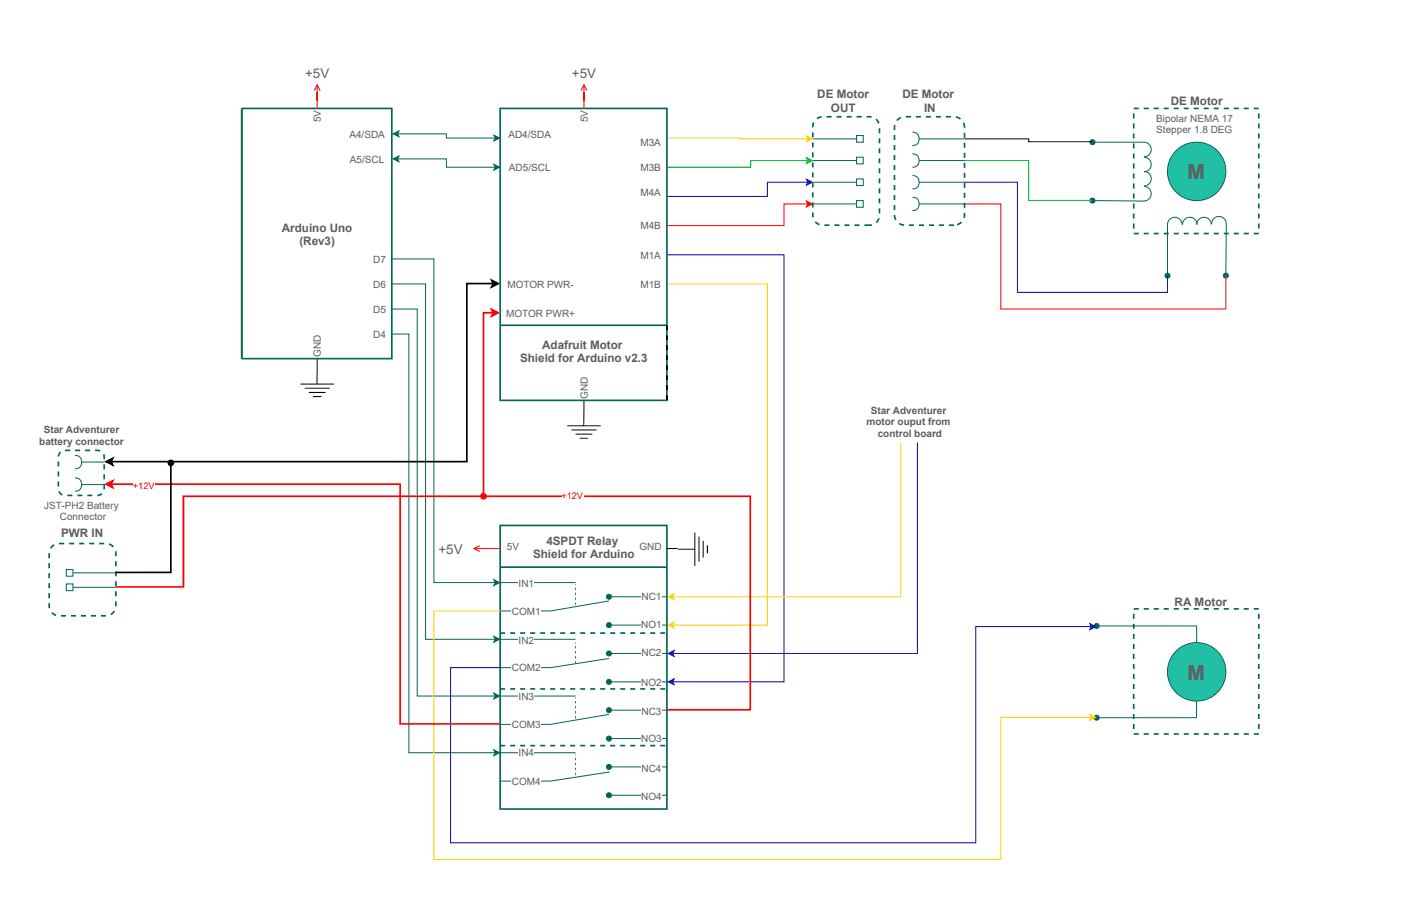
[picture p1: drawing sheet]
<svg xmlns="http://www.w3.org/2000/svg" width="432mm" height="279mm" viewBox="0 0 432 279" stroke-linecap="round" stroke-linejoin="round" font-family="sans-serif">
<path d="M119.4 78.8h12.7v98.5h18.7" fill="none" stroke="#006658" stroke-width=".3"/>
<path d="M150.4 176.4l1.8 .9-1.8 .9 .4-.9z" fill="#006658"/>
<path d="M119.4 86.4h10.2v108.2h21.2M150.4 176.4l1.8 .9-1.8 .9 .4-.9z" fill="none" stroke="#006658" stroke-width=".3"/>
<path d="M150.4 193.7l1.8 .9-1.8 .9 .4-.9z" fill="#006658"/>
<path d="M119.4 94.1h7.7v117.7h23.7M150.4 193.7l1.8 .9-1.8 .9 .4-.9z" fill="none" stroke="#006658" stroke-width=".3"/>
<path d="M150.4 210.9l1.8 .9-1.8 .9 .4-.9z" fill="#006658"/>
<path d="M119.4 101.7h5.1v127.4h26.3M150.4 210.9l1.8 .9-1.8 .9 .4-.9z" fill="none" stroke="#006658" stroke-width=".3"/>
<path d="M150.4 228.2l1.8 .9-1.8 .9 .4-.9z" fill="#006658"/>
<path d="M121.1 40.7h14.8v1.3h14.9M150.4 228.2l1.8 .9-1.8 .9 .4-.9z" fill="none" stroke="#006658" stroke-width=".3"/>
<path d="M119.7 40.7l1.8-.8-.4 .8 .4 .9z" fill="#006658"/>
<path d="M119.7 40.7l1.8-.8-.4 .8 .4 .9z" fill="none" stroke="#006658" stroke-width=".3"/>
<path d="M150.4 41.1l1.8 .9-1.8 .9 .4-.9z" fill="#006658"/>
<path d="M121.1 48.4h14.8v2.5h14.9M150.4 41.1l1.8 .9-1.8 .9 .4-.9z" fill="none" stroke="#006658" stroke-width=".3"/>
<path d="M119.7 48.4l1.8-.9-.4 .9 .4 .8z" fill="#006658"/>
<path d="M119.7 48.4l1.8-.9-.4 .9 .4 .8z" fill="none" stroke="#006658" stroke-width=".3"/>
<path d="M150.4 50l1.8 .9-1.8 .9 .4-.9z" fill="#006658"/>
<path d="M150.4 50l1.8 .9-1.8 .9 .4-.9z" fill="none" stroke="#006658" stroke-width=".3"/>
<path d="M73.6 33h45.7v76.2h-45.7z" fill="none" stroke="#006658" stroke-width=".51"/>
<path d="M203.2 42l42.8 .3" fill="none" stroke="#fcd303" stroke-width=".3"/>
<path d="M245.6 41.4l1.7 .9-1.7 .9 .4-.9z" fill="#fcd303"/>
<path d="M245.6 41.4l1.7 .9-1.7 .9 .4-.9z" fill="none" stroke="#fcd303" stroke-width=".3"/>
<path d="M246 48.9h-17.4v2h-25.4" fill="none" stroke="#00bd00" stroke-width=".3"/>
<path d="M245.6 48l1.7 .9-1.7 .9 .4-.9z" fill="#00bd00"/>
<path d="M245.6 48l1.7 .9-1.7 .9 .4-.9z" fill="none" stroke="#00bd00" stroke-width=".3"/>
<path d="M246 55.5h-12.3v4.3h-30.5" fill="none" stroke="#00c" stroke-width=".3"/>
<path d="M245.6 54.6l1.7 .9-1.7 .9 .4-.9z" fill="#00c"/>
<path d="M245.6 54.6l1.7 .9-1.7 .9 .4-.9z" fill="none" stroke="#00c" stroke-width=".3"/>
<path d="M246 62.1h-7.3v6.6h-35.5" fill="none" stroke="#f00" stroke-width=".3"/>
<path d="M245.6 61.2l1.7 .9-1.7 .9 .4-.9z" fill="#f00"/>
<path d="M245.6 61.2l1.7 .9-1.7 .9 .4-.9z" fill="none" stroke="#f00" stroke-width=".3"/>
<path d="M152.3 99v-66h50.8v66M152.3 99v22.8h50.8v-22.8M152.3 99h50.8" fill="none" stroke="#006658" stroke-width=".51"/>
<path d="M202.8 99h.5v1.5h-.5zM202.8 102h.5v1.6h-.5zM202.8 105.1h.5v1.5h-.5zM202.8 108.1h.5v1.6h-.5zM202.8 111.2h.5v1.5h-.5zM202.8 114.2h.5v1.6h-.5zM202.8 117.3h.5v1.5h-.5zM202.8 120.3h.5v1.5h-.5z" fill="#000"/>
<path d="M348.3 32.7h1.5v.6h-1.5zM351.3 32.7h1.6v.6h-1.6zM354.4 32.7h1.5v.6h-1.5zM357.4 32.7h1.5v.6h-1.5zM360.5 32.7h1.5v.6h-1.5zM363.5 32.7h1.5v.6h-1.5zM366.6 32.7h1.5v.6h-1.5zM369.6 32.7h1.5v.6h-1.5zM372.7 32.7h1.5v.6h-1.5zM375.7 32.7h1.5v.6h-1.5zM378.7 32.7h1.6v.6h-1.6zM381.8 32.7h1.5v.6h-1.5zM383.1 34.5h.5v1.5h-.5zM383.1 37.6h.5v1.5h-.5zM383.1 40.6h.5v1.5h-.5zM383.1 43.7h.5v1.5h-.5zM383.1 46.7h.5v1.5h-.5zM383.1 49.8h.5v1.5h-.5zM383.1 52.8h.5v1.5h-.5zM383.1 55.8h.5v1.6h-.5zM383.1 58.9h.5v1.5h-.5zM383.1 61.9h.5v1.6h-.5zM383.1 65h.5v1.5h-.5zM383.1 68h.5v1.6h-.5zM381.8 70.8h1.5v.5h-1.5zM378.7 70.8h1.6v.5h-1.6zM375.7 70.8h1.5v.5h-1.5zM372.7 70.8h1.5v.5h-1.5zM369.6 70.8h1.5v.5h-1.5zM366.6 70.8h1.5v.5h-1.5zM363.5 70.8h1.5v.5h-1.5zM360.5 70.8h1.5v.5h-1.5zM357.4 70.8h1.5v.5h-1.5zM354.4 70.8h1.5v.5h-1.5zM351.3 70.8h1.6v.5h-1.6zM348.3 70.8h1.5v.5h-1.5zM345.2 70.8h1.6v.5h-1.6zM345 68h.5v1.6h-.5zM345 65h.5v1.5h-.5zM345 61.9h.5v1.6h-.5zM345 58.9h.5v1.5h-.5zM345 55.8h.5v1.6h-.5zM345 52.8h.5v1.5h-.5zM345 49.8h.5v1.5h-.5zM345 46.7h.5v1.5h-.5zM345 43.7h.5v1.5h-.5zM345 40.6h.5v1.5h-.5zM345 37.6h.5v1.5h-.5zM345 34.5h.5v1.5h-.5zM345.2 32.7h1.6v.6h-1.6z" fill="#006658"/>
<circle cx="364.4" cy="52.2" r="8.9" fill="#21c0a5"/>
<g fill="none" stroke="#006658" stroke-width=".3">
<path d="M360 68.3a2.22 2.22 0 0 0-2.3-2.2 2.22 2.22 0 0 0-2.2 2.3v14.7M364.5 68.3a2.22 2.22 0 0 0-2.2-2.2 2.22 2.22 0 0 0-2.2 2.3M368.8 68.3a2.22 2.22 0 0 0-2.2-2.2 2.22 2.22 0 0 0-2.2 2.3M373.4 68.1a2.22 2.22 0 0 0-2.2-2.2 2.22 2.22 0 0 0-2.2 2.2"/>
<circle cx="364.4" cy="52.2" r="8.9"/>
</g>
<circle cx="355.5" cy="83.9" r=".76" fill="#006658"/>
<g fill="none" stroke="#006658" stroke-width=".3">
<path d="M373.4 68l-.1 15.1"/>
<circle cx="355.5" cy="83.9" r=".76"/>
</g>
<circle cx="373.3" cy="83.9" r=".76" fill="#006658"/>
<g fill="none" stroke="#006658" stroke-width=".3">
<path d="M333.4 43.3h14.9M348.3 56.7a2.22 2.22 0 0 1 2.3 2.2 2.22 2.22 0 0 1-2.2 2.3M348.3 52.2a2.22 2.22 0 0 1 2.3 2.2 2.22 2.22 0 0 1-2.2 2.2M348.3 47.9a2.22 2.22 0 0 1 2.3 2.1 2.22 2.22 0 0 1-2.2 2.3M348.3 43.3a2.22 2.22 0 0 1 2.3 2.2 2.22 2.22 0 0 1-2.2 2.2"/>
<circle cx="373.3" cy="83.9" r=".76"/>
</g>
<circle cx="332.7" cy="43.3" r=".76" fill="#006658"/>
<g fill="none" stroke="#006658" stroke-width=".3">
<path d="M333.4 61.1l15 .1"/>
<circle cx="332.7" cy="43.3" r=".76"/>
</g>
<circle cx="332.7" cy="61.1" r=".76" fill="#006658"/>
<g fill="none" stroke="#006658" stroke-width=".3">
<path d="M185.4 182.9l-17.7 3h-15.3"/>
<circle cx="332.7" cy="61.1" r=".76"/>
</g>
<path d="M293.8 42.3h19.5v.8h19.4" fill="none" stroke="#000" stroke-width=".3"/>
<path d="M293.8 48.9h19.5v12.1h19.4" fill="none" stroke="#00bd00" stroke-width=".3"/>
<path d="M293.8 55.5h16v33.5h45.7v-5.1" fill="none" stroke="#00c" stroke-width=".3"/>
<path d="M293.8 62.1h10.9v32h68.6v-10.2" fill="none" stroke="#f00" stroke-width=".3"/>
<path d="M152.3 172.6v-12.7h50.8v12.7M152.3 172.6v73.6h50.8v-73.6M152.3 172.6h50.8" fill="none" stroke="#006658" stroke-width=".51"/>
<path d="M155.9 184.3h8.8v3.5h-8.8z" fill="#fff"/>
<path d="M185.4 200.4l-17.7 2.8h-15.3" fill="none" stroke="#006658" stroke-width=".3"/>
<path d="M155.9 201.6h8.8v3.5h-8.8z" fill="#fff"/>
<path d="M185.4 217.4l-17.7 3.1h-15.3" fill="none" stroke="#006658" stroke-width=".3"/>
<path d="M155.9 218.8h8.8v3.6h-8.8z" fill="#fff"/>
<path d="M185.7 234.9l-18 2.8h-15.3" fill="none" stroke="#006658" stroke-width=".3"/>
<path d="M155.9 236.1h8.8v3.5h-8.8z" fill="#fff"/>
<path d="M186.2 181.6h17" fill="none" stroke="#006658" stroke-width=".3"/>
<circle cx="185.4" cy="181.6" r=".76" fill="#006658"/>
<circle cx="185.4" cy="181.6" r=".76" fill="none" stroke="#006658" stroke-width=".3"/>
<path d="M195.5 179.7h6.1v3.6h-6.1z" fill="#fff"/>
<path d="M186.2 190.3h17" fill="none" stroke="#006658" stroke-width=".3"/>
<circle cx="185.4" cy="190.3" r=".76" fill="#006658"/>
<circle cx="185.4" cy="190.3" r=".76" fill="none" stroke="#006658" stroke-width=".3"/>
<path d="M195.2 188.4h6.4v3.5h-6.4z" fill="#fff"/>
<path d="M186.2 198.9h17" fill="none" stroke="#006658" stroke-width=".3"/>
<circle cx="185.4" cy="198.9" r=".76" fill="#006658"/>
<circle cx="185.4" cy="198.9" r=".76" fill="none" stroke="#006658" stroke-width=".3"/>
<path d="M195.5 196.7h6.1v3.6h-6.1z" fill="#fff"/>
<path d="M186.2 207.5h17" fill="none" stroke="#006658" stroke-width=".3"/>
<circle cx="185.4" cy="207.5" r=".76" fill="#006658"/>
<circle cx="185.4" cy="207.5" r=".76" fill="none" stroke="#006658" stroke-width=".3"/>
<path d="M195.2 206.1h6.4v3.6h-6.4z" fill="#fff"/>
<path d="M186.2 216.2h17" fill="none" stroke="#006658" stroke-width=".3"/>
<circle cx="185.4" cy="216.2" r=".76" fill="#006658"/>
<circle cx="185.4" cy="216.2" r=".76" fill="none" stroke="#006658" stroke-width=".3"/>
<path d="M195.5 214.8h6.1v3.5h-6.1z" fill="#fff"/>
<path d="M186.2 224.8h17" fill="none" stroke="#006658" stroke-width=".3"/>
<circle cx="185.4" cy="224.8" r=".76" fill="#006658"/>
<circle cx="185.4" cy="224.8" r=".76" fill="none" stroke="#006658" stroke-width=".3"/>
<path d="M195.2 223.1h6.4v3.6h-6.4z" fill="#fff"/>
<path d="M186.2 233.4h17" fill="none" stroke="#006658" stroke-width=".3"/>
<circle cx="185.4" cy="233.4" r=".76" fill="#006658"/>
<circle cx="185.4" cy="233.4" r=".76" fill="none" stroke="#006658" stroke-width=".3"/>
<path d="M195.5 232h6.1v3.6h-6.1z" fill="#fff"/>
<path d="M186.2 242h17" fill="none" stroke="#006658" stroke-width=".3"/>
<circle cx="185.4" cy="242" r=".76" fill="#006658"/>
<circle cx="185.4" cy="242" r=".76" fill="none" stroke="#006658" stroke-width=".3"/>
<path d="M195.2 240.7h6.4v3.5h-6.4z" fill="#fff"/>
<path d="M152.4 177.3h22.9" fill="none" stroke="#006658" stroke-width=".3"/>
<path d="M157.9 175.9h4.8v3.6h-4.8z" fill="#fff"/>
<path d="M175.2 183.4h.2v.8h-.2zM175.2 181.9h.2v.7h-.2zM175.2 180.4h.2v.7h-.2zM175.2 178.8h.2v.8h-.2zM175.2 177.8h.2v.3h-.2z" fill="#006658"/>
<path d="M152.4 194.6h22.9" fill="none" stroke="#006658" stroke-width=".3"/>
<path d="M157.9 193.2h4.8v3.5h-4.8z" fill="#fff"/>
<path d="M152.4 211.8h22.9" fill="none" stroke="#006658" stroke-width=".3"/>
<path d="M157.9 210.2h4.8v3.5h-4.8z" fill="#fff"/>
<path d="M152.4 229.1h22.9" fill="none" stroke="#006658" stroke-width=".3"/>
<path d="M157.9 227.5h4.8v3.5h-4.8z" fill="#fff"/>
<g fill="#006658">
<path d="M175.2 201.2h.2v.7h-.2zM175.2 199.7h.2v.7h-.2zM175.2 198.1h.2v.8h-.2zM175.2 196.6h.2v.8h-.2zM175.2 195.6h.2v.2h-.2z"/>
<path d="M175.2 217.9h.2v.8h-.2zM175.2 216.4h.2v.8h-.2zM175.2 214.9h.2v.7h-.2zM175.2 213.4h.2v.7h-.2zM175.2 212.3h.2v.3h-.2z"/>
<path d="M175.2 235.2h.2v.8h-.2zM175.2 233.7h.2v.7h-.2zM175.2 232.1h.2v.8h-.2zM175.2 230.6h.2v.8h-.2zM175.2 229.6h.2v.3h-.2z"/>
<path d="M152.3 209.4h1.5v.5h-1.5zM155.4 209.4h1.5v.5h-1.5zM158.4 209.4h1.5v.5h-1.5zM161.4 209.4h1.6v.5h-1.6zM164.5 209.4h1.5v.5h-1.5zM167.5 209.4h1.6v.5h-1.6zM170.6 209.4h1.5v.5h-1.5zM173.6 209.4h1.6v.5h-1.6zM176.7 209.4h1.5v.5h-1.5zM179.7 209.4h1.5v.5h-1.5zM182.8 209.4h1.5v.5h-1.5zM185.8 209.4h1.5v.5h-1.5zM188.9 209.4h1.5v.5h-1.5zM191.9 209.4h1.5v.5h-1.5zM195 209.4h1.5v.5h-1.5zM198 209.4h1.5v.5h-1.5zM201 209.4h1.6v.5h-1.6z"/>
<path d="M152.3 226.7h1.5v.5h-1.5zM155.4 226.7h1.5v.5h-1.5zM158.4 226.7h1.5v.5h-1.5zM161.4 226.7h1.6v.5h-1.6zM164.5 226.7h1.5v.5h-1.5zM167.5 226.7h1.6v.5h-1.6zM170.6 226.7h1.5v.5h-1.5zM173.6 226.7h1.6v.5h-1.6zM176.7 226.7h1.5v.5h-1.5zM179.7 226.7h1.5v.5h-1.5zM182.8 226.7h1.5v.5h-1.5zM185.8 226.7h1.5v.5h-1.5zM188.9 226.7h1.5v.5h-1.5zM191.9 226.7h1.5v.5h-1.5zM195 226.7h1.5v.5h-1.5zM198 226.7h1.5v.5h-1.5zM201 226.7h1.6v.5h-1.6z"/>
<path d="M152.3 192.4h1.5v.5h-1.5zM155.4 192.4h1.5v.5h-1.5zM158.4 192.4h1.5v.5h-1.5zM161.4 192.4h1.6v.5h-1.6zM164.5 192.4h1.5v.5h-1.5zM167.5 192.4h1.6v.5h-1.6zM170.6 192.4h1.5v.5h-1.5zM173.6 192.4h1.6v.5h-1.6zM176.7 192.4h1.5v.5h-1.5zM179.7 192.4h1.5v.5h-1.5zM182.8 192.4h1.5v.5h-1.5zM185.8 192.4h1.5v.5h-1.5zM188.9 192.4h1.5v.5h-1.5zM191.9 192.4h1.5v.5h-1.5zM195 192.4h1.5v.5h-1.5zM198 192.4h1.5v.5h-1.5zM201 192.4h1.6v.5h-1.6z"/>
</g>
<path d="M95.7 27.6l.9-1.8 .9 1.8M96.6 26.1v7M176.9 27.6l.9-1.8 .9 1.8M177.8 26.1v7M144.6 167h7.8M146.1 166.1l-1.8 .9 1.8 .8" fill="none" stroke="#f00" stroke-width=".3"/>
<path d="M91.5 116.9h10.2M92.8 118.2h7.6M94.1 119.4h5M96.6 109.3l-.1 7.6M95.3 120.7h2.6" fill="none" stroke="#000" stroke-width=".3"/>
<circle cx="364.4" cy="204.5" r="8.9" fill="#21c0a5"/>
<g fill="none" stroke="#006658" stroke-width=".3">
<path d="M334.7 190.5h29.7v5.1"/>
<circle cx="364.4" cy="204.5" r="8.9"/>
</g>
<circle cx="333.9" cy="190.5" r=".76" fill="#006658"/>
<g fill="none" stroke="#006658" stroke-width=".3">
<path d="M334.7 218.4h29.7M364.3 213.4v5"/>
<circle cx="333.9" cy="190.5" r=".76"/>
</g>
<circle cx="333.9" cy="218.4" r=".76" fill="#006658"/>
<circle cx="333.9" cy="218.4" r=".76" fill="none" stroke="#006658" stroke-width=".3"/>
<path d="M348.3 185.1h1.5v.5h-1.5zM351.3 185.1h1.6v.5h-1.6zM354.4 185.1h1.5v.5h-1.5zM357.4 185.1h1.5v.5h-1.5zM360.5 185.1h1.5v.5h-1.5zM363.5 185.1h1.5v.5h-1.5zM366.6 185.1h1.5v.5h-1.5zM369.6 185.1h1.5v.5h-1.5zM372.7 185.1h1.5v.5h-1.5zM375.7 185.1h1.5v.5h-1.5zM378.7 185.1h1.6v.5h-1.6zM381.8 185.1h1.5v.5h-1.5zM383.1 186.8h.5v1.6h-.5zM383.1 189.9h.5v1.5h-.5zM383.1 192.9h.5v1.5h-.5zM383.1 196h.5v1.5h-.5zM383.1 199h.5v1.5h-.5zM383.1 202.1h.5v1.5h-.5zM383.1 205.1h.5v1.5h-.5zM383.1 208.2h.5v1.5h-.5zM383.1 211.2h.5v1.5h-.5zM383.1 214.2h.5v1.6h-.5zM383.1 217.3h.5v1.5h-.5zM383.1 220.3h.5v1.6h-.5zM381.8 223.1h1.5v.5h-1.5zM378.7 223.1h1.6v.5h-1.6zM375.7 223.1h1.5v.5h-1.5zM372.7 223.1h1.5v.5h-1.5zM369.6 223.1h1.5v.5h-1.5zM366.6 223.1h1.5v.5h-1.5zM363.5 223.1h1.5v.5h-1.5zM360.5 223.1h1.5v.5h-1.5zM357.4 223.1h1.5v.5h-1.5zM354.4 223.1h1.5v.5h-1.5zM351.3 223.1h1.6v.5h-1.6zM348.3 223.1h1.5v.5h-1.5zM345.2 223.1h1.6v.5h-1.6zM345 220.3h.5v1.6h-.5zM345 217.3h.5v1.5h-.5zM345 214.2h.5v1.6h-.5zM345 211.2h.5v1.5h-.5zM345 208.2h.5v1.5h-.5zM345 205.1h.5v1.5h-.5zM345 202.1h.5v1.5h-.5zM345 199h.5v1.5h-.5zM345 196h.5v1.5h-.5zM345 192.9h.5v1.5h-.5zM345 189.9h.5v1.5h-.5zM345 186.8h.5v1.6h-.5zM345.2 185.1h1.6v.5h-1.6z" fill="#006658"/>
<path d="M152.4 185.9h-20.3v75.7h172.6v-43.3h27.6" fill="none" stroke="#fcd303" stroke-width=".3"/>
<path d="M331.9 217.4l1.8 .9-1.8 .9 .4-.9z" fill="#fcd303"/>
<path d="M331.9 217.4l1.8 .9-1.8 .9 .4-.9z" fill="none" stroke="#fcd303" stroke-width=".3"/>
<path d="M332.3 190.7h-35.2v65.8h-159.9v-53.3h15.2" fill="none" stroke="#00c" stroke-width=".3"/>
<path d="M331.9 189.8l1.8 .9-1.8 .9 .4-.9z" fill="#00c"/>
<path d="M331.9 189.8l1.8 .9-1.8 .9 .4-.9z" fill="none" stroke="#00c" stroke-width=".3"/>
<path d="M203.2 86.4h30.5v103.9h-28.9" fill="none" stroke="#fcd303" stroke-width=".3"/>
<path d="M203.5 190.3l1.8-.9-.5 .9 .5 .8z" fill="#fcd303"/>
<path d="M203.5 190.3l1.8-.9-.5 .9 .5 .8z" fill="none" stroke="#fcd303" stroke-width=".3"/>
<path d="M203.2 77.6h35.5v129.9h-33.9" fill="none" stroke="#00c" stroke-width=".3"/>
<path d="M203.5 207.5l1.8-.9-.5 .9 .5 .9z" fill="#00c"/>
<path d="M203.5 207.5l1.8-.9-.5 .9 .5 .9z" fill="none" stroke="#00c" stroke-width=".3"/>
<path d="M274.3 134.7v46.9h-69.5" fill="none" stroke="#fcd303" stroke-width=".3"/>
<path d="M203.5 181.6l1.8-.9-.5 .9 .5 .9z" fill="#fcd303"/>
<path d="M203.5 181.6l1.8-.9-.5 .9 .5 .9z" fill="none" stroke="#fcd303" stroke-width=".3"/>
<path d="M279.4 134.7v64.2h-74.6" fill="none" stroke="#00c" stroke-width=".3"/>
<path d="M203.5 198.9l1.8-.9-.5 .9 .5 .9z" fill="#00c"/>
<path d="M203.5 198.9l1.8-.9-.5 .9 .5 .9z" fill="none" stroke="#00c" stroke-width=".3"/>
<path d="M172.7 129.6h10.2M174 130.9h7.6M175.3 132.1h5.1M176.6 133.4h2.5M177.8 122l-.1 7.6M203.2 167h3.2M206.5 167.2h5.1M211.6 162.1v10.1M212.9 163.4v7.6M214.1 164.6v5.1M215.4 165.9v2.5" fill="none" stroke="#000" stroke-width=".3"/>
<path d="M149.7 85.3l2 1-2 1 .5-1zM150.2 86.3h-8v54.2h-108.4M32.3 140.5l2-1-.5 1 .5 1z" fill="none" stroke="#000" stroke-width=".51"/>
<path d="M149.7 85.3l2 1-2 1 .5-1zM32.3 140.5l2-1-.5 1 .5 1z" fill="#000"/>
<path d="M33.8 147.4h88v72.9h30.5" fill="none" stroke="#f00" stroke-width=".51"/>
<path d="M32.3 147.4l2-1.1-.5 1.1 .5 1z" fill="#f00"/>
<path d="M32.3 147.4l2-1.1-.5 1.1 .5 1z" fill="none" stroke="#f00" stroke-width=".51"/>
<path d="M40.6 146.2h6.6v3.3h-6.6z" fill="#fff"/>
<path d="M21.1 165.2h1.5v.5h-1.5zM24.1 165.2h1.5v.5h-1.5zM27.2 165.2h1.5v.5h-1.5zM30.2 165.2h1.5v.5h-1.5zM33.3 165.4l1.4 .9-.4 .3-1.1-.8zM35 167.9l.5-.2v1.6h-.5zM35 170.8h.5v1.5h-.5zM35 173.9h.5v1.5h-.5zM35 176.9h.5v1.5h-.5zM35 180h.5v1.5h-.5zM35 183h.5v1.5h-.5zM33.6 186.8l1-1 .4 .3-1.1 1.2zM30.7 187.2h1.6v.5h-1.6zM27.7 187.2h1.5v.5h-1.5zM24.7 187.2h1.5v.5h-1.5zM21.6 187.2h1.5v.5h-1.5zM18.6 187.2h1.5v.5h-1.5zM15.6 186.6l.4-.3 1.1 .7-.1 .5zM14.7 183.6h.5l.1 1.4-.5 .1zM14.7 180.5h.5v1.6h-.5zM14.7 177.5h.5v1.5h-.5zM14.7 174.4h.5v1.6h-.5zM14.7 171.4h.5v1.5h-.5zM14.7 168.3l.5 .1v1.5h-.5zM15.7 166.1l.7-.5 .2 .5-1 .9-.4-.2zM18 165.2h1.5v.5h-1.5z" fill="#006658"/>
<path d="M20.2 173.3h2v2.1h-2zM20.2 177.7h2v2.1h-2zM22.2 174.4h13.2M22.2 178.8h13.2" fill="none" stroke="#006658" stroke-width=".3"/>
<g fill="none" stroke="#000" stroke-width=".51">
<path d="M52 141.6v32.6h-16.7"/>
<circle cx="52" cy="140.9" r=".76"/>
</g>
<circle cx="52" cy="140.9" r=".76" fill="#000"/>
<path d="M150.2 95.2h-3v55.8h-91.4v27.6h-20.5" fill="none" stroke="#f00" stroke-width=".51"/>
<path d="M149.7 94.2l2 1-2 1 .5-1z" fill="#f00"/>
<path d="M149.7 94.2l2 1-2 1 .5-1z" fill="none" stroke="#f00" stroke-width=".51"/>
<path d="M285.9 68.3h1.6v.5h-1.6zM282.9 68.3h1.5v.5h-1.5zM279.8 68.3h1.6v.5h-1.6zM276.8 68.3h1.5v.5h-1.5zM274 67.8l1.3 .5v.5l-1.6-.6zM272.1 65.5l.5-.1 .4 1.4-.4 .2zM272.1 62.4h.5v1.5h-.5zM272.1 59.4h.5v1.5h-.5zM272.1 56.3h.5v1.5h-.5zM272.1 53.3h.5v1.5h-.5zM272.1 50.2h.5v1.6h-.5zM272.1 47.2h.5v1.5h-.5zM272.1 44.1h.5v1.6h-.5zM272.1 41.1h.5v1.5h-.5zM272.2 38l.5 .1-.1 1.5h-.5zM273.2 36.2l1.1-.7 .2 .5-1.2 .8-.4-.3zM275.9 35.3h1.5v.5h-1.5zM278.9 35.3h1.5v.5h-1.5zM281.9 35.3h1.6v.5h-1.6zM285 35.3h1.5v.5h-1.5zM288 35.3h1.6v.5h-1.6zM291.1 35.3l1.5 .7-.3 .4-1.3-.6zM293.2 37.5l.4-.2 .4 1.6h-.5zM293.5 40.4h.5v1.5h-.5zM293.5 43.5h.5v1.5h-.5zM293.5 46.5h.5v1.5h-.5zM293.5 49.6h.5v1.5h-.5zM293.5 52.6h.5v1.5h-.5zM293.5 55.6h.5v1.6h-.5zM293.5 58.7h.5v1.5h-.5zM293.5 61.7h.5v1.6h-.5zM293.5 64.8h.5l-.2 1.6-.5-.2zM291.4 68.2l1.2-.8 .4 .4-1.5 .8zM289 68.3h1.5v.5h-1.5z" fill="#006658"/>
<path d="M277.8 53.4a2.03 2.03 0 0 1 2.1 2.1 2.03 2.03 0 0 1-2.1 2M277.8 46.8a2.03 2.03 0 0 1 2.1 2.1 2.03 2.03 0 0 1-2.1 2M277.8 40.2a2.03 2.03 0 0 1 2.1 2.1 2.03 2.03 0 0 1-2.1 2M279.9 55.5h13.9M279.9 48.9h13.9M279.9 42.3h13.9M277.8 60a2.03 2.03 0 0 1 2.1 2.1 2.03 2.03 0 0 1-2.1 2M279.9 62.1h13.9" fill="none" stroke="#006658" stroke-width=".3"/>
<path d="M260.2 68.3h1.5v.5h-1.5zM257.2 68.3h1.5v.5h-1.5zM254.1 68.3h1.5v.5h-1.5zM251.1 68.3h1.5v.5h-1.5zM248.1 67.7l.4-.3 1.1 .7-.1 .5zM247.3 64.7h.5v1.4l-.5 .1zM247.3 61.6h.5v1.5h-.5zM247.3 58.6h.5v1.5h-.5zM247.3 55.5h.5v1.5h-.5zM247.3 52.5h.5v1.5h-.5zM247.3 49.4h.5v1.6h-.5zM247.3 46.4h.5v1.5h-.5zM247.3 43.3h.5v1.6h-.5zM247.3 40.3h.5v1.5h-.5zM247.6 37.2l.4 .2-.2 1.4h-.5zM248.6 35.9l1.6-.6v.5l-1.3 .5zM251.7 35.3h1.5v.5h-1.5zM254.8 35.3h1.5v.5h-1.5zM257.8 35.3h1.5v.5h-1.5zM260.8 35.3h1.6v.5h-1.6zM263.9 35.3l1.5 .1-.1 .5-1.4-.1zM266.9 36.1l1 1.4-.5 .1-.8-1.1zM267.6 39h.5v1.6h-.5zM267.6 42.1h.5v1.5h-.5zM267.6 45.1h.5v1.6h-.5zM267.6 48.2h.5v1.5h-.5zM267.6 51.2h.5v1.6h-.5zM267.6 54.3h.5v1.5h-.5zM267.6 57.3h.5v1.5h-.5zM267.6 60.4h.5v1.5h-.5zM267.6 63.4h.5v1.5h-.5zM267.4 66.4l.5 .1-.9 1.4-.3-.4zM263.2 68.3l2.2-.1 .1 .5-2.3 .1z" fill="#006658"/>
<path d="M247.6 55.5h13.2M247.6 48.9h13.2M247.6 42.3h13.2M260.8 54.5h2.1v2h-2.1zM260.8 47.9h2.1v2h-2.1zM260.8 41.3h2.1v2h-2.1zM247.6 62.1h13.2M260.8 61.1h2.1v2h-2.1z" fill="none" stroke="#006658" stroke-width=".3"/>
<path d="M22.9 136.8h1.5v.5h-1.5zM25.9 136.8h1.5v.5h-1.5zM29 136.8l1.6 .2-.2 .5-1.4-.2zM31.3 138.4l.5-.2 .2 1.6h-.5zM31.5 141.3h.5v1.5h-.5zM31.5 144.4h.5v1.5h-.5zM31.5 147.4h.5v1.5h-.5zM29.6 150.5l1.3-.4 .3 .4-.7 .4-.8 .1zM26.6 150.5h1.5v.5h-1.5zM23.6 150.5h1.5v.5h-1.5zM20.5 150.5h1.5v.5h-1.5zM17.7 149.7l.5-.2 .9 .9-.2 .4-.7-.4zM17.5 146.5h.5v1.6h-.5zM17.5 143.5h.5v1.5h-.5zM17.5 140.4h.5v1.6h-.5zM18.3 137.4l.3 .4-.6 1.1h-.5l.2-.7zM19.8 136.8h1.5v.5h-1.5z" fill="#006658"/>
<path d="M22.8 138.6a2.03 2.03 0 0 1 2.1 2 2.03 2.03 0 0 1-2.1 2.1M22.8 145.5a2.03 2.03 0 0 1 2.1 2 2.03 2.03 0 0 1-2.1 2M24.9 147.5h7M24.9 140.6h7" fill="none" stroke="#006658" stroke-width=".3"/>
<path d="M148 151h80.5v65h-25.4" fill="none" stroke="#f00" stroke-width=".51"/>
<circle cx="147.2" cy="151" r=".76" fill="#f00"/>
<circle cx="147.2" cy="151" r=".76" fill="none" stroke="#f00" stroke-width=".51"/>
<path d="M171.1 149.3h6.6v3.3h-6.6z" fill="#fff"/>
<g font-size="6.3" fill="#5c5c5c">
<text x="361.6" y="54.6">M</text>
<text x="361.6" y="206.9">M</text>
</g>
<g font-size="4.1" fill="#5c5c5c">
<text x="92.9" y="23.9">+5V</text>
<text x="174.2" y="23.9">+5V</text>
<text x="133.5" y="168.6">+5V</text>
</g>
<g font-size="3.6" fill="#5c5c5c">
<text x="248.9" y="30">DE Motor</text>
<text x="274.8" y="30">DE Motor</text>
<text x="253" y="34">OUT</text>
<text x="281.4" y="34">IN</text>
<text x="356.5" y="32">DE Motor</text>
<text x="85.8" y="70.6">Arduino Uno</text>
<text x="91.2" y="74.6">(Rev3)</text>
<text x="165.1" y="106.1">Adafruit Motor</text>
<text x="158.4" y="110.2">Shield for Arduino v2.3</text>
<text x="18.6" y="163.5">PWR IN</text>
<text x="166.4" y="165.8">4SPDT Relay</text>
<text x="162.3" y="169.8">Shield for Arduino</text>
<text x="357.7" y="184.3">RA Motor</text>
</g>
<g font-size="3" fill="#5c5c5c">
<text x="97.7" y="37.3" transform="rotate(-90 97.7 37.3)">5V</text>
<text x="106.4" y="41.9">A4/SDA</text>
<text x="154.8" y="41.9">AD4/SDA</text>
<text x="179" y="37.3" transform="rotate(-90 179 37.3)">5V</text>
<text x="352.1" y="37.1">Bipolar NEMA 17</text>
<text x="352.1" y="40.6">Stepper 1.8 DEG</text>
<text x="195" y="44.4">M3A</text>
<text x="106.6" y="49.5">A5/SCL</text>
<text x="155" y="52">AD5/SCL</text>
<text x="195" y="52">M3B</text>
<text x="195" y="59.7">M4A</text>
<text x="195" y="69.8">M4B</text>
<text x="113.7" y="80">D7</text>
<text x="195" y="78.7">M1A</text>
<text x="113.7" y="87.6">D6</text>
<text x="154.5" y="87.6">MOTOR PWR-</text>
<text x="195" y="87.6">M1B</text>
<text x="113.7" y="95.2">D5</text>
<text x="154.1" y="96.5">MOTOR PWR+</text>
<text x="113.7" y="102.8">D4</text>
<text x="97.7" y="108.6" transform="rotate(-90 97.7 108.6)">GND</text>
<text x="179" y="121.3" transform="rotate(-90 179 121.3)">GND</text>
<text x="265.1" y="125.9">Star Adventurer</text>
<text x="13.3" y="131.7">Star Adventurer</text>
<text x="263.9" y="129.5">motor ouput from</text>
<text x="12" y="135.3">battery connector</text>
<text x="267.3" y="133">control board</text>
<text x="13.5" y="154.8">JST-PH2 Battery</text>
<text x="18.2" y="158.4">Connector</text>
<text x="154.4" y="167.5">5V</text>
<text x="194.7" y="167.5">GND</text>
<text x="157.9" y="178.7">IN1</text>
<text x="195.3" y="182.5">NC1</text>
<text x="155.9" y="187.1">COM1</text>
<text x="195.3" y="191.1">NO1</text>
<text x="157.9" y="196">IN2</text>
<text x="195.3" y="199.5">NC2</text>
<text x="155.9" y="204.3">COM2</text>
<text x="195.3" y="208.9">NO2</text>
<text x="157.9" y="213">IN3</text>
<text x="155.9" y="221.6">COM3</text>
<text x="195.3" y="217.6">NC3</text>
<text x="195.3" y="225.9">NO3</text>
<text x="157.9" y="230.2">IN4</text>
<text x="155.9" y="238.9">COM4</text>
<text x="195.3" y="234.8">NC4</text>
<text x="195.3" y="243.4">NO4</text>
</g>
<g font-size="2.8" fill="#f00">
<text x="40.5" y="148.8">+12V</text>
<text x="171" y="151.8">+12V</text>
</g>
</svg>
